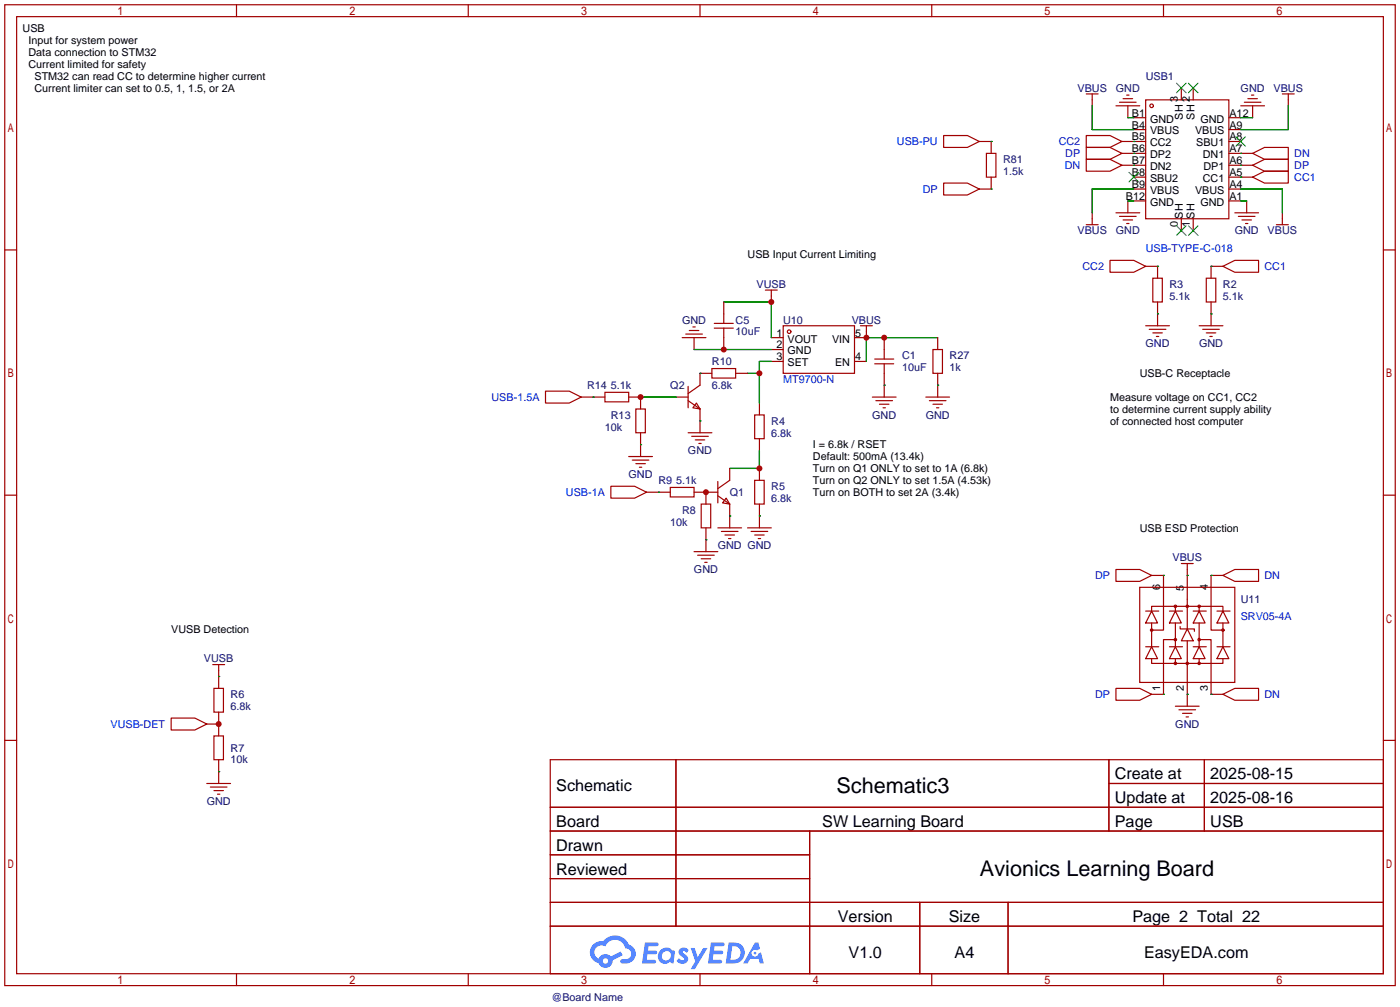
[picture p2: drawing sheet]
<svg xmlns="http://www.w3.org/2000/svg" width="299mm" height="215mm" viewBox="0 0 299 215" stroke-linecap="round" stroke-linejoin="round" font-family="sans-serif">
<g fill="none" stroke="#a10000" stroke-width=".25">
<path d="M1 1h297.2v209.6h-297.2zM3.6 3.6h292.1v204.4h-292.1zM50.5 1v2.6M100.1 1v2.6M149.6 1v2.6M199.1 1v2.6M248.7 1v2.6M1 53.4h2.6M295.7 53.4h2.5M1 105.8h2.6M295.7 105.8h2.5M1 158.2h2.6"/>
<path d="M295.7 158.2h2.5M117.6 162.3h178.1v45.7h-178.1zM117.6 172.5h178.1M117.6 177.5h178.1M144.5 162.3v35.6M173 177.5v30.5M237 162.3v15.2M237 167.4h58.7M257.4 162.3v15.2M117.6 182.6h55.4M117.6 192.8h178.1M117.6 187.7h55.4"/>
<path d="M117.6 197.9h178.1M196.6 192.8v15.2M215.4 192.8v15.2M50.5 208v2.6M100.1 208v2.6M149.6 208v2.6M199.1 208v2.6M248.7 208v2.6"/>
</g>
<g fill="#5487ff">
<path d="M145.3 202.7a1.3 1.3 0 0 1 1.9 .3l-.4 .6a.54 .54 0 0 0-.9-.2l.1 .2a1.34 1.34 0 0 1 .9 1.8 1.47 1.47 0 0 1-2.3-.1l.5-.6 .8 .5a.31 .31 0 0 0 .4-.3 .31 .31 0 0 0-.3-.4 1.12 1.12 0 0 1-.7-1.8z"/>
<path d="M147.6 202.5h.9l.6 2 1.2-2h.9l-2.7 4.6h-.9l1-1.7z"/>
<path d="M137.8 201.4h1.7a1.31 1.31 0 0 1 1.2 .2 .4 .4 0 0 1-.3 .5l-1.8 .1-.1 .9h1.6a.4 .4 0 0 1 .4 .4 .4 .4 0 0 1-.5 .4h-1.6l-.2 1.2h1.4a.46 .46 0 0 1 .5 0 .46 .46 0 0 1 .1 .5l-.4 .2h-2.6z"/>
<path d="M151.9 201.4h1.7a1.32 1.32 0 0 1 1.2 .2 .39 .39 0 0 1-.3 .5l-1.8 .1-.1 .9h1.6a.4 .4 0 0 1 .4 .4 .4 .4 0 0 1-.4 .4h-1.7l-.2 1.2h1.4a.46 .46 0 0 1 .5 0 .46 .46 0 0 1 .1 .5l-.4 .2h-2.6z"/>
<path d="M161.3 201.4h.8l.3 1.3-.6 .4a.75 .75 0 0 0-1.1 .3 .75 .75 0 0 0 .5 1 .75 .75 0 0 0 .9-.7l.5-.2 .6 2.3h-.8l-.3-.9h-1.8l-.5 .9h-1z"/>
<path d="M155.7 201.4l-.6 4.4h1.5a2.27 2.27 0 0 0 2.6-2.2 2.27 2.27 0 0 0-2.7-2.2zM156.5 202.1a1.5 1.5 0 0 1 1.8 1.6 1.5 1.5 0 0 1-1.9 1.4h-.3z"/>
<path d="M141.2 203a1.6 1.6 0 0 0-.3 2.3 1.6 1.6 0 0 0 2.3 .2l.7 .3 .3-2.4-.1-.3-.5-.1a1.58 1.58 0 0 0-2.4 0zM141.8 203.5a.98 .98 0 0 1 1.6 .4 .98 .98 0 0 1-1.1 1.3 .94 .94 0 0 1-.9-.7 .94 .94 0 0 1 .4-1z"/>
<path d="M126.8 201.8a2.37 2.37 0 0 0 1.1 4 1.54 1.54 0 0 0 1.8 1 1.54 1.54 0 0 0 1.2-1.6l2.2-1.1-.5-.8-2 1a1.57 1.57 0 0 0-2.7 .5 1.5 1.5 0 0 1-.7-2.1 1.5 1.5 0 0 1 2.2-.5 2.23 2.23 0 0 1 2.3-1.4 2.23 2.23 0 0 1 2 1.8 1.16 1.16 0 0 1 1.2 1.1 1.16 1.16 0 0 1-1.1 1.2h-.7a.47 .47 0 0 0-.5 .4 .47 .47 0 0 0 .4 .5 2.17 2.17 0 0 0 2.5-.9 2.17 2.17 0 0 0-.3-2.7l-.8-.4a3.2 3.2 0 0 0-5.5-.7l-1.1 .1zM128.8 205.3a.6 .6 0 0 1 1.2 0 .6 .6 0 0 1-1.2 0z"/>
<circle cx="161.4" cy="203.6" r=".28"/>
</g>
<g fill="none" stroke="#a10000" stroke-width=".25">
<path d="M252.5 18.8v2.5M255 18.8v2.5M201.7 39.1h5.1l2.5 1.3-2.5 1.3h-5.1zM201.7 29h5.1l2.5 1.2-2.5 1.3h-5.1zM209.3 30.2h2.5v2.6M210.8 32.8h2.1v5h-2.1zM211.8 37.8v2.6h-2.5M232.2 29h5l2.6 1.2-2.6 1.3h-5zM232.2 31.5h5l2.6 1.3-2.6 1.2h-5zM232.2 34h5l2.6 1.3-2.6 1.3h-5zM232.2 20.1h2.5M233.4 20.1v2.5"/>
<path d="M238.5 22.6h5.1M239.3 21.8h3.5M239.8 30.2h5.1M239.8 32.8h5.1M239.8 35.3h5.1M240 21.1h2.1M240.8 20.3h.5M241 22.6v2.5M242.3 25.1h2.6M242.3 27.7h2.6M242.3 37.8h2.6M244.9 21.3h17.7v25.4h-17.7z"/>
<path d="M262.6 25.1h2.6M262.6 27.7h2.6M262.6 30.2h2.6M262.6 32.8h5.1M262.6 35.3h5.1M262.6 37.8h5.1M265.2 22.6h5.1M265.9 21.8h3.6M266.7 21.1h2M267.5 20.3h.5M267.7 37.8l2.6-1.2h5v2.5h-5zM267.7 35.3l2.6-1.3h5v2.6h-5z"/>
<path d="M267.7 32.8l2.6-1.3h5v2.5h-5zM267.7 22.6v2.5M274.1 20.1h2.5M275.3 20.1v2.5M232.2 48h2.5M233.4 45.5v2.5M237.2 55.6h5.1l2.6 1.3-2.6 1.3h-5.1zM238.5 45.5h5.1M239.3 46.2h3.5M240 47h2.1M240.8 47.8h.5M241 42.9v2.6"/>
<path d="M242.3 40.4h2.6M242.3 42.9h2.6M244.9 56.9h2.5v2.5M246.4 59.4h2v5.1h-2zM252.5 46.7v2.6M255 46.7v2.6M257.8 59.4h2v5.1h-2zM261.4 56.9l2.5-1.3h5.1v2.6h-5.1zM261.4 56.9h-2.6v2.5M262.6 40.4h2.6M262.6 42.9h2.6M263.9 45.5h5.1"/>
<path d="M264.7 46.2h3.5M265.4 47h2.1M266.2 47.8h.5M266.4 42.9v2.6M272.8 48h2.5M274.1 45.5v2.5M145.8 72.1h5.1M146.6 71.4h3.5M147.3 70.6h2.1M148.1 69.9h.5M148.3 72.1v2.6M152.1 78.7h5.1v2.1h-5.1z"/>
<path d="M152.1 79.8h-2.5v2.5l-2.5 1.8M152.7 70.1h4M152.7 69.1h4M154.7 64.5v4.6M154.7 70.1v4.6M157.2 79.8h2.6M163.6 62h2.5M164.8 72.1h2.6M164.8 74.7h2.6M164.8 77.2h2.6M164.8 62v2.5M167.4 69.6h15.2v10.2h-15.2z"/>
<path d="M182.6 77.2h2.6M183.9 69.6h2.5M185.2 69.6v2.5h-2.6M186.9 77.7h4.1M186.9 76.7h4.1M189 72.1v4.6M189 77.7v7.1M199.4 74.7h2v5.1h-2zM200.4 72.1v2.6M200.4 79.8v5M244.9 69.6h5M245.6 70.4h3.6"/>
<path d="M246.4 71.1h2M247.1 71.9h.5M247.4 64.5v5.1M256.3 69.6h5.1M257 70.4h3.6M257.8 71.1h2M258.6 71.9h.5M258.8 64.5v5.1M116.6 83.6h5.1l2.5 1.2-2.5 1.3h-5.1zM124.2 84.8h5.1M129.3 83.8h5.1v2.1h-5.1zM134.4 84.8h2.5v2.6"/>
<path d="M134.4 97.5h5M135.1 98.3h3.6M135.9 87.4h2v5.1h-2zM135.9 99.1h2M136.7 99.8h.5M136.9 92.5v5M144.5 84.8h2.6M147.1 85.6l2.5 1.8M147.1 82.6v4.5M147.1 92.5h5M147.8 93.2h3.6M148.6 94h2"/>
<path d="M148.8 86.1l.8 1.3-1.5-.3zM149.4 94.7h.5M149.6 87.4v5.1M161.3 88.6h2v5.1h-2zM162.3 86.1v2.5M162.3 93.7v2.6M186.4 84.8h5.1M187.2 85.6h3.6M188 86.4h2M188.7 87.1h.5M197.9 84.8h5M198.6 85.6h3.6"/>
<path d="M199.4 86.4h2M200.2 87.1h.5M130.6 103.9h5l2.6 1.3-2.6 1.2h-5zM138.2 105.2h5.1M143.3 104.1h5v2.1h-5zM148.3 105.2h5.1M148.3 117.9h5.1M149.1 118.6h3.6M149.9 107.7h2v5.1h-2zM149.9 119.4h2M150.9 105.2v2.5M150.9 112.8v5.1"/>
<path d="M153.4 112.8h5.1M153.4 105.9l2.6 1.8M153.4 102.9v4.5M154.2 113.5h3.5M154.9 114.3h2.1M155.2 106.4l.8 1.3-1.6-.3zM155.7 115.1h.5M156 100.1v2.5l-2.6 1.8M156 107.7v5.1M159.8 112.8h5M160.5 113.5h3.6M161.3 102.6h2v5.1h-2z"/>
<path d="M161.3 114.3h2M162.1 115.1h.5M162.3 100.1v2.5M162.3 107.7v5.1M150.6 120.1h.5M238.5 121.7h5.1l2.5 1.2-2.5 1.3h-5.1zM243.6 125.5h20.3v20.3h-20.3zM244.9 138.2h2.7M244.9 130.6h2.7M246.1 122.9h2.6v11.7h-2.6M246.1 130.6v-1.1h15.3v1.1M246.1 138.2l1.3 2.5h-2.5z"/>
<path d="M246.1 130.6l1.3 2.5h-2.5zM246.1 133.1v5.1M249.9 138.2h2.8M249.9 130.6h2.8M251.2 136.7h-2.5v11.6h-2.6M251.2 138.2l1.3 2.5h-2.6zM251.2 130.6l1.3 2.5h-2.6zM251.2 129.5v1.1M251.2 133.1v5.1M252.2 133.9v.5h3.1v.5M252.5 120.4h2.5M253.7 134.4l1.3 2.5h-2.5z"/>
<path d="M253.7 120.4v14M253.7 136.9v14M255 138.2h2.8M255 130.6h2.8M256.3 136.7h2.5v11.6h2.6M256.3 138.2l1.3 2.5h-2.6zM256.3 130.6l1.3 2.5h-2.6zM256.3 129.5v1.1M256.3 133.1v5.1M260.1 138.2h2.8M260.1 130.6h2.8M261.4 122.9h-2.6v11.7h2.6"/>
<path d="M261.4 138.2l1.2 2.5h-2.5zM261.4 130.6l1.2 2.5h-2.5zM261.4 122.9l2.5-1.2h5.1v2.5h-5.1zM261.4 133.1v5.1M36.6 153.4h5.1l2.5 1.3-2.5 1.3h-5.1zM44.2 154.7h2.5M45.5 142h2.5M45.7 147.1h2.1v5h-2.1zM45.7 157.2h2.1v5.1h-2.1zM46.7 142v5.1M46.7 152.1v5.1M238.5 147.1h5.1l2.5 1.2-2.5 1.3h-5.1z"/>
<path d="M246.1 140.7v1h15.3v-1M251.2 140.7v1M251.2 150.9h5.1M252 151.6h3.5M252.7 152.4h2.1M253.5 153.2h.5M256.3 140.7v1M261.4 148.3l2.5-1.2h5.1v2.5h-5.1zM44.2 167.4h5.1M45 168.1h3.5M45.7 168.9h2.1M46.5 169.7h.5"/>
<path d="M46.7 162.3v5.1"/>
<circle cx="246.1" cy="22.6" r=".38"/>
<circle cx="168.7" cy="70.9" r=".38"/>
<circle cx="246.1" cy="134.6" r=".25"/>
<circle cx="251.2" cy="129.5" r=".25"/>
<circle cx="251.2" cy="136.7" r=".25"/>
<circle cx="253.7" cy="129.5" r=".25"/>
<circle cx="256.3" cy="136.7" r=".25"/>
<circle cx="256.3" cy="129.5" r=".25"/>
<circle cx="261.4" cy="134.6" r=".25"/>
<circle cx="251.2" cy="141.7" r=".25"/>
<circle cx="253.7" cy="141.7" r=".25"/>
<circle cx="256.3" cy="141.7" r=".25"/>
</g>
<path d="M251.5 17.8l2 2M253.5 17.8l-2 2M254 17.8l2 2M256 17.8l-2 2M241.3 36.8l2 2.1M243.3 36.8l-2 2.1M264.2 29.2l2 2M266.2 29.2l-2 2M251.5 48.3l2 2M253.5 48.3l-2 2M254 48.3l2 2M256 48.3l-2 2" fill="none" stroke="#3c3" stroke-width=".25"/>
<g fill="none" stroke="#008700" stroke-width=".25">
<path d="M211.8 30.2h.1M233.4 22.6v5.1h8.9M241 25.1h1.3M242.3 30.2h.1M242.3 32.8h.1M242.3 35.3h.1M265.2 37.8h.1M265.2 35.3h.1M265.2 32.8h.1M265.2 25.1h2.5M275.3 22.6v5.1h-10.1M211.8 40.4h.1"/>
<path d="M241 42.9h1.3M242.3 40.4h-8.9v5.1M247.4 56.9h.1M258.8 56.9h.1M265.2 42.9h1.2M265.2 40.4h8.9v5.1M148.3 74.7h16.5M149.6 79.8h.1M154.7 64.5h10.1v7.6M159.8 79.8h2.5M164.8 77.2h-2.5v8.9M200.4 72.1h-15.2v5.1"/>
<path d="M247.4 67.1h.1M258.8 67.1h.1M126.7 84.8h.1M136.9 95h.1M136.9 84.8h7.6M149.6 89.9h.1M162.3 96.3v3.8h-6.3M189 82.3h.1M200.4 82.3h.1M140.7 105.2h.1M150.9 115.3h.1M150.9 105.2h.1"/>
<path d="M156 110.2h.1M162.3 110.2h.1M248.7 122.9h.1M253.7 122.9h.1M258.8 122.9h.1M46.7 154.7h.1M46.7 144.5h.1M248.7 148.3h.1M253.7 148.3h.1M258.8 148.3h.1M46.7 164.8h.1"/>
</g>
<g fill="#c00">
<circle cx="185.2" cy="72.1" r=".63"/>
<circle cx="189" cy="72.1" r=".63"/>
<circle cx="164.8" cy="64.5" r=".63"/>
<circle cx="154.7" cy="74.7" r=".63"/>
<circle cx="162.3" cy="100.1" r=".63"/>
<circle cx="162.3" cy="79.8" r=".63"/>
<circle cx="46.7" cy="154.7" r=".63"/>
<circle cx="150.9" cy="105.2" r=".63"/>
<circle cx="136.9" cy="84.8" r=".63"/>
</g>
<g font-size="4.6">
<text x="178.8" y="169.4">Schematic3</text>
<text x="209.4" y="187.2">Avionics Learning Board</text>
</g>
<g font-size="3.5">
<text x="238.3" y="166.5">Create at</text>
<text x="258.7" y="166.5">2025-08-15</text>
<text x="118.9" y="169.1">Schematic</text>
<text x="238.3" y="171.6">Update at</text>
<text x="258.7" y="171.6">2025-08-16</text>
<text x="118.9" y="176.7">Board</text>
<text x="175.7" y="176.7">SW Learning Board</text>
<text x="238.3" y="176.7">Page</text>
<text x="258.7" y="176.7">USB</text>
<text x="118.9" y="181.8">Drawn</text>
<text x="118.9" y="186.8">Reviewed</text>
<text x="179.1" y="197">Version</text>
<text x="202.8" y="197">Size</text>
<text x="242" y="197">Page 2 Total 22</text>
<text x="181.4" y="204.6">V1.0</text>
<text x="204" y="204.6">A4</text>
<text x="244.5" y="204.6">EasyEDA.com</text>
</g>
<g font-size="2.3">
<text x="4.8" y="6.9">USB</text>
<text x="6.1" y="9.4">Input for system power</text>
<text x="6.1" y="12">Data connection to STM32</text>
<text x="6.1" y="14.5">Current limited for safety</text>
<text x="7.4" y="17.1">STM32 can read CC to determine higher current</text>
<text x="7.4" y="19.6">Current limiter can set to 0.5, 1, 1.5, or 2A</text>
<text x="251.8" y="21.8" transform="rotate(-90 251.8 21.8)">3</text>
<text x="254.3" y="21.8" transform="rotate(-90 254.3 21.8)">2</text>
<text x="241.9" y="24.9">B1</text>
<text x="241.9" y="27.5">B4</text>
<text x="241.9" y="30">B5</text>
<text x="245.8" y="26.2">GND</text>
<text x="245.8" y="28.7">VBUS</text>
<text x="252.8" y="25.5" transform="rotate(-90 252.8 25.5)">SH</text>
<text x="255.3" y="25.5" transform="rotate(-90 255.3 25.5)">SH</text>
<text x="255.4" y="28.7">VBUS</text>
<text x="256.6" y="26.2">GND</text>
<text x="262.8" y="30">A8</text>
<text x="262.8" y="27.5">A9</text>
<text x="262.8" y="24.9">A12</text>
<text x="241.9" y="32.5">B6</text>
<text x="241.9" y="35.1">B7</text>
<text x="245.8" y="31.3">CC2</text>
<text x="245.8" y="33.8">DP2</text>
<text x="255.7" y="31.3">SBU1</text>
<text x="257.1" y="33.8">DN1</text>
<text x="262.8" y="35.1">A6</text>
<text x="262.8" y="32.5">A7</text>
<text x="241.9" y="37.6">B8</text>
<text x="241.9" y="40.2">B9</text>
<text x="245.8" y="36.3">DN2</text>
<text x="245.8" y="38.9">SBU2</text>
<text x="245.8" y="41.4">VBUS</text>
<text x="255.4" y="41.4">VBUS</text>
<text x="257.1" y="38.9">CC1</text>
<text x="257.2" y="36.3">DP1</text>
<text x="262.8" y="40.2">A4</text>
<text x="262.8" y="37.6">A5</text>
<text x="240.6" y="42.7">B12</text>
<text x="245.8" y="44">GND</text>
<text x="252.8" y="46.7" transform="rotate(-90 252.8 46.7)">SH</text>
<text x="255.3" y="46.7" transform="rotate(-90 255.3 46.7)">SH</text>
<text x="256.6" y="44">GND</text>
<text x="262.8" y="42.7">A1</text>
<text x="251.8" y="48.5" transform="rotate(-90 251.8 48.5)">0</text>
<text x="254.3" y="48.5" transform="rotate(-90 254.3 48.5)">1</text>
<text x="159.8" y="55.2">USB Input Current Limiting</text>
<text x="166" y="71.9">1</text>
<text x="182.8" y="71.9">5</text>
<text x="166" y="74.4">2</text>
<text x="166" y="77">3</text>
<text x="168.3" y="73.2">VOUT</text>
<text x="168.3" y="75.7">GND</text>
<text x="177.8" y="73.2">VIN</text>
<text x="182.8" y="77">4</text>
<text x="168.3" y="78.3">SET</text>
<text x="178.5" y="78.3">EN</text>
<text x="243.6" y="80.6">USB-C Receptacle</text>
<text x="237.2" y="85.6">Measure voltage on CC1, CC2</text>
<text x="237.2" y="88.2">to determine current supply ability</text>
<text x="173.7" y="95.8">I = 6.8k / RSET</text>
<text x="237.2" y="90.7">of connected host computer</text>
<text x="173.7" y="98.3">Default: 500mA (13.4k)</text>
<text x="173.7" y="100.9">Turn on Q1 ONLY to set to 1A (6.8k)</text>
<text x="173.7" y="103.4">Turn on Q2 ONLY to set 1.5A (4.53k)</text>
<text x="173.7" y="106">Turn on BOTH to set 2A (3.4k)</text>
<text x="243.6" y="113.6">USB ESD Protection</text>
<text x="247.9" y="126" transform="rotate(-90 247.9 126)">6</text>
<text x="258.1" y="126" transform="rotate(-90 258.1 126)">4</text>
<text x="253" y="126.2" transform="rotate(-90 253 126.2)">5</text>
<text x="36.6" y="135.2">VUSB Detection</text>
<text x="247.9" y="147.6" transform="rotate(-90 247.9 147.6)">1</text>
<text x="253" y="147.6" transform="rotate(-90 253 147.6)">2</text>
<text x="258.1" y="147.6" transform="rotate(-90 258.1 147.6)">3</text>
</g>
<g font-size="2.3" fill="#000080">
<text x="244.9" y="17.1">USB1</text>
<text x="230.3" y="19.6">VBUS</text>
<text x="238.5" y="19.6">GND</text>
<text x="265.2" y="19.6">GND</text>
<text x="272.2" y="19.6">VBUS</text>
<text x="214.4" y="34.8">R81</text>
<text x="214.4" y="37.4">1.5k</text>
<text x="230.3" y="50.1">VBUS</text>
<text x="238.5" y="50.1">GND</text>
<text x="263.9" y="50.1">GND</text>
<text x="270.9" y="50.1">VBUS</text>
<text x="161.7" y="61.5">VUSB</text>
<text x="249.9" y="61.5">R3</text>
<text x="249.9" y="64.1">5.1k</text>
<text x="261.4" y="61.5">R2</text>
<text x="261.4" y="64.1">5.1k</text>
<text x="145.8" y="69.1">GND</text>
<text x="157.2" y="69.1">C5</text>
<text x="157.2" y="71.7">10uF</text>
<text x="167.4" y="69.1">U10</text>
<text x="182" y="69.1">VBUS</text>
<text x="192.8" y="76.8">C1</text>
<text x="202.9" y="76.8">R27</text>
<text x="244.8" y="74.2">GND</text>
<text x="256.3" y="74.2">GND</text>
<text x="125.5" y="83.1">R14</text>
<text x="130.6" y="83.1">5.1k</text>
<text x="143.3" y="83.1">Q2</text>
<text x="152.1" y="78">R10</text>
<text x="152.1" y="83.1">6.8k</text>
<text x="192.8" y="79.3">10uF</text>
<text x="202.9" y="79.3">1k</text>
<text x="130.6" y="89.5">R13</text>
<text x="186.4" y="89.5">GND</text>
<text x="197.8" y="89.5">GND</text>
<text x="129.3" y="92">10k</text>
<text x="164.8" y="90.7">R4</text>
<text x="164.8" y="93.3">6.8k</text>
<text x="147" y="97.1">GND</text>
<text x="134.3" y="102.2">GND</text>
<text x="140.7" y="103.4">R9</text>
<text x="144.5" y="103.4">5.1k</text>
<text x="156" y="106">Q1</text>
<text x="164.8" y="104.7">R5</text>
<text x="164.8" y="107.2">6.8k</text>
<text x="143.3" y="112.3">10k</text>
<text x="145.8" y="109.8">R8</text>
<text x="153.4" y="117.4">GND GND</text>
<text x="250.6" y="119.9">VBUS</text>
<text x="148.3" y="122.5">GND</text>
<text x="265.2" y="128.8">U11</text>
<text x="43.6" y="141.5">VUSB</text>
<text x="49.3" y="149.1">R6</text>
<text x="49.3" y="151.7">6.8k</text>
<text x="251.2" y="155.5">GND</text>
<text x="49.3" y="160.6">R7</text>
<text x="49.3" y="163.1">10k</text>
<text x="44.2" y="172">GND</text>
<text x="117.9" y="213.9">@Board Name</text>
</g>
<g font-size="2.3" fill="#00f">
<text x="191.7" y="31">USB-PU</text>
<text x="226.3" y="31">CC2</text>
<text x="227.7" y="33.6">DP</text>
<text x="276.6" y="33.6">DN</text>
<text x="197.2" y="41.2">DP</text>
<text x="227.6" y="36.1">DN</text>
<text x="276.6" y="38.7">CC1</text>
<text x="276.6" y="36.1">DP</text>
<text x="244.9" y="53.9">USB-TYPE-C-018</text>
<text x="231.3" y="57.7">CC2</text>
<text x="270.3" y="57.7">CC1</text>
<text x="167.4" y="81.8">MT9700-N</text>
<text x="105.1" y="85.6">USB-1.5A</text>
<text x="120.9" y="106">USB-1A</text>
<text x="234" y="123.7">DP</text>
<text x="270.3" y="123.7">DN</text>
<text x="265.2" y="132.4">SRV05-4A</text>
<text x="234" y="149.1">DP</text>
<text x="270.3" y="149.1">DN</text>
<text x="23.6" y="155.5">VUSB-DET</text>
</g>
</svg>
